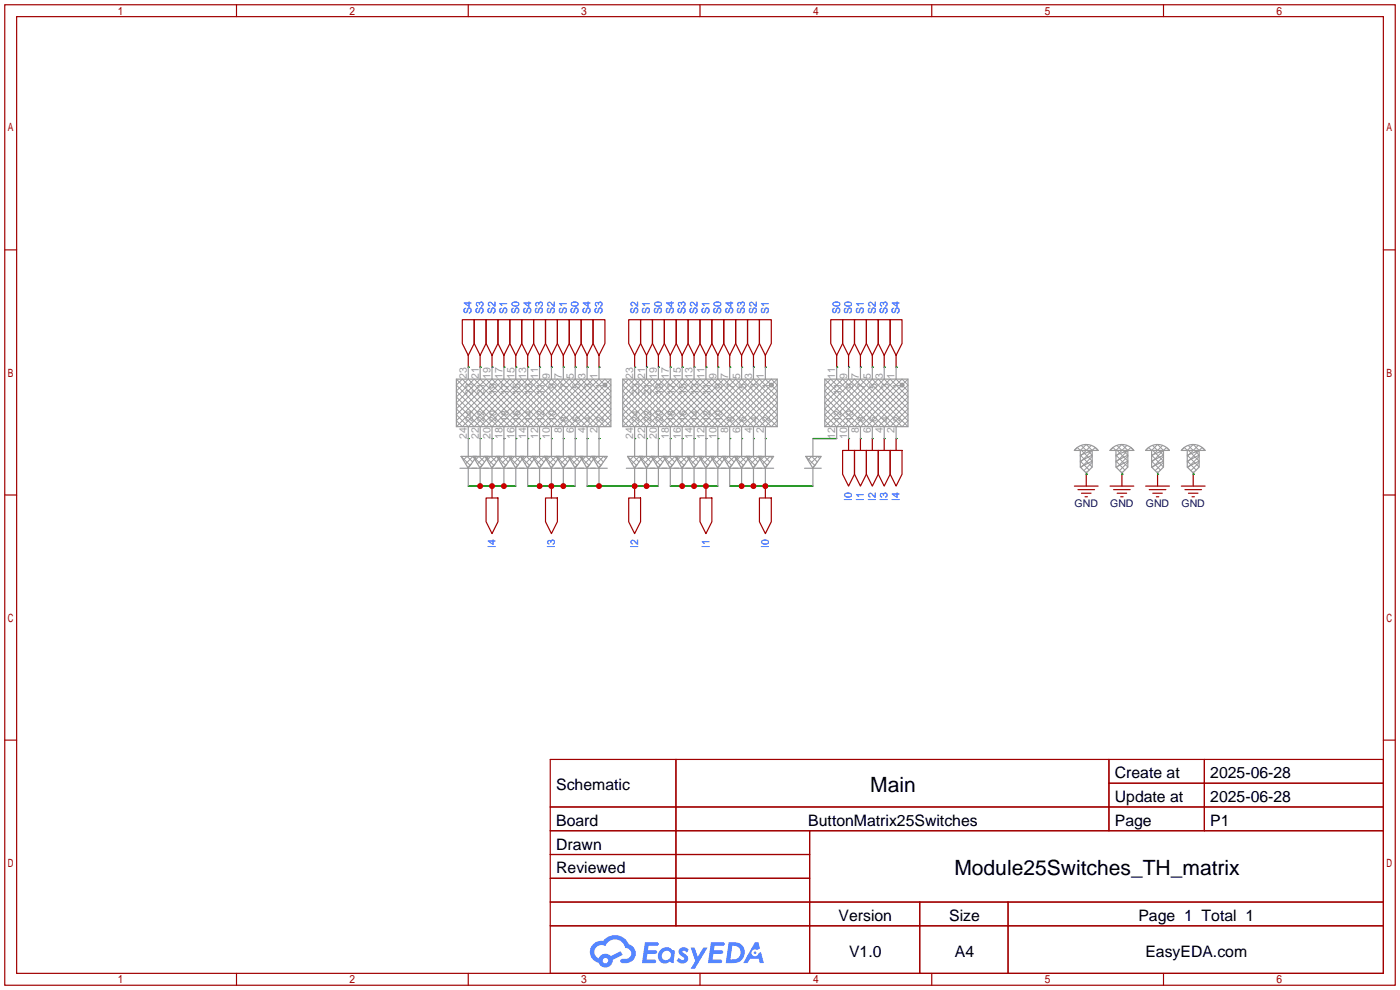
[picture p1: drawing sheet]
<svg xmlns="http://www.w3.org/2000/svg" width="299mm" height="212mm" viewBox="0 0 299 212" stroke-linecap="round" stroke-linejoin="round" font-family="sans-serif">
<g fill="none" stroke="#a10000" stroke-width=".25">
<path d="M1 1h297.2v209.6h-297.2zM3.6 3.6h292.1v204.4h-292.1zM50.5 1v2.6M100.1 1v2.6M149.6 1v2.6M199.1 1v2.6M248.7 1v2.6M1 53.4h2.6M295.7 53.4h2.5M1 105.8h2.6M295.7 105.8h2.5M1 158.2h2.6"/>
<path d="M295.7 158.2h2.5M117.6 162.3h178.1v45.7h-178.1zM117.6 172.5h178.1M117.6 177.5h178.1M144.5 162.3v35.6M173 177.5v30.5M237 162.3v15.2M237 167.4h58.7M257.4 162.3v15.2M117.6 182.6h55.4M117.6 192.8h178.1M117.6 187.7h55.4"/>
<path d="M117.6 197.9h178.1M196.6 192.8v15.2M215.4 192.8v15.2M50.5 208v2.6M100.1 208v2.6M149.6 208v2.6M199.1 208v2.6M248.7 208v2.6"/>
</g>
<g fill="#5487ff">
<path d="M145.3 202.7a1.3 1.3 0 0 1 1.9 .3l-.4 .6a.54 .54 0 0 0-.9-.2l.1 .2a1.34 1.34 0 0 1 .9 1.8 1.47 1.47 0 0 1-2.3-.1l.5-.6 .8 .5a.31 .31 0 0 0 .4-.3 .31 .31 0 0 0-.3-.4 1.12 1.12 0 0 1-.7-1.8z"/>
<path d="M147.6 202.5h.9l.6 2 1.2-2h.9l-2.7 4.6h-.9l1-1.7z"/>
<path d="M137.8 201.4h1.7a1.31 1.31 0 0 1 1.2 .2 .4 .4 0 0 1-.3 .5l-1.8 .1-.1 .9h1.6a.4 .4 0 0 1 .4 .4 .4 .4 0 0 1-.5 .4h-1.6l-.2 1.2h1.4a.46 .46 0 0 1 .5 0 .46 .46 0 0 1 .1 .5l-.4 .2h-2.6z"/>
<path d="M151.9 201.4h1.7a1.32 1.32 0 0 1 1.2 .2 .39 .39 0 0 1-.3 .5l-1.8 .1-.1 .9h1.6a.4 .4 0 0 1 .4 .4 .4 .4 0 0 1-.4 .4h-1.7l-.2 1.2h1.4a.46 .46 0 0 1 .5 0 .46 .46 0 0 1 .1 .5l-.4 .2h-2.6z"/>
<path d="M161.3 201.4h.8l.3 1.3-.6 .4a.75 .75 0 0 0-1.1 .3 .75 .75 0 0 0 .5 1 .75 .75 0 0 0 .9-.7l.5-.2 .6 2.3h-.8l-.3-.9h-1.8l-.5 .9h-1z"/>
<path d="M155.7 201.4l-.6 4.4h1.5a2.27 2.27 0 0 0 2.6-2.2 2.27 2.27 0 0 0-2.7-2.2zM156.5 202.1a1.5 1.5 0 0 1 1.8 1.6 1.5 1.5 0 0 1-1.9 1.4h-.3z"/>
<path d="M141.2 203a1.6 1.6 0 0 0-.3 2.3 1.6 1.6 0 0 0 2.3 .2l.7 .3 .3-2.4-.1-.3-.5-.1a1.58 1.58 0 0 0-2.4 0zM141.8 203.5a.98 .98 0 0 1 1.6 .4 .98 .98 0 0 1-1.1 1.3 .94 .94 0 0 1-.9-.7 .94 .94 0 0 1 .4-1z"/>
<path d="M126.8 201.8a2.37 2.37 0 0 0 1.1 4 1.54 1.54 0 0 0 1.8 1 1.54 1.54 0 0 0 1.2-1.6l2.2-1.1-.5-.8-2 1a1.57 1.57 0 0 0-2.7 .5 1.5 1.5 0 0 1-.7-2.1 1.5 1.5 0 0 1 2.2-.5 2.23 2.23 0 0 1 2.3-1.4 2.23 2.23 0 0 1 2 1.8 1.16 1.16 0 0 1 1.2 1.1 1.16 1.16 0 0 1-1.1 1.2h-.7a.47 .47 0 0 0-.5 .4 .47 .47 0 0 0 .4 .5 2.17 2.17 0 0 0 2.5-.9 2.17 2.17 0 0 0-.3-2.7l-.8-.4a3.2 3.2 0 0 0-5.5-.7l-1.1 .1zM128.8 205.3a.6 .6 0 0 1 1.2 0 .6 .6 0 0 1-1.2 0z"/>
<circle cx="161.4" cy="203.6" r=".28"/>
</g>
<g fill="none" stroke="#008700" stroke-width=".25">
<path d="M100.1 78.5h.1M102.6 78.5h.1M105.2 78.5h.1M107.7 78.5h.1M110.2 78.5h.1M112.8 78.5h.1M115.3 78.5h.1M117.9 78.5h.1M120.4 78.5h.1M122.9 78.5h.1M125.5 78.5h.1M128 78.5h.1"/>
<path d="M135.6 78.5h.1M138.2 78.5h.1M140.7 78.5h.1M143.3 78.5h.1M145.8 78.5h.1M148.3 78.5h.1M150.9 78.5h.1M153.4 78.5h.1M156 78.5h.1M158.5 78.5h.1M161 78.5h.1M163.6 78.5h.1"/>
<path d="M178.8 78.5h.1M181.4 78.5h.1M183.9 78.5h.1M186.4 78.5h.1M189 78.5h.1M191.5 78.5h.1M100.1 93.7h.1M102.6 93.7h.1M105.2 93.7h.1M107.7 93.7h.1M110.2 93.7h.1M112.8 93.7h.1"/>
<path d="M115.3 93.7h.1M117.9 93.7h.1M120.4 93.7h.1M122.9 93.7h.1M125.5 93.7h.1M128 93.7h.1M135.6 93.7h.1M138.2 93.7h.1M140.7 93.7h.1M143.3 93.7h.1M145.8 93.7h.1M148.3 93.7h.1"/>
<path d="M150.9 93.7h.1M153.4 93.7h.1M156 93.7h.1M158.5 93.7h.1M161 93.7h.1M163.6 93.7h.1M173.7 93.7h5.1M181.4 93.7h.1M183.9 93.7h.1M186.4 93.7h.1M189 93.7h.1M191.5 93.7h.1"/>
<path d="M100.1 103.9h10.1M112.8 103.9h10.1M125.5 103.9h15.2M143.3 103.9h10.1M156 103.9h17.7M232.2 101.3h.1M239.8 101.3h.1M247.4 101.3h.1M255 101.3h.1"/>
</g>
<g fill="none" stroke="#a10000" stroke-width=".25">
<path d="M98.8 68.3h2.5v5.1l-1.2 2.5-1.3-2.5zM100.1 75.9v2.6M101.3 68.3h2.6v5.1l-1.3 2.5-1.3-2.5zM102.6 75.9v2.6M103.9 68.3h2.5v5.1l-1.2 2.5-1.3-2.5zM105.2 75.9v2.6M106.4 68.3h2.6v5.1l-1.3 2.5-1.3-2.5zM107.7 75.9v2.6M109 68.3h2.5v5.1l-1.3 2.5-1.2-2.5zM110.2 75.9v2.6M111.5 68.3h2.5v5.1l-1.2 2.5-1.3-2.5zM112.8 75.9v2.6"/>
<path d="M114 68.3h2.6v5.1l-1.3 2.5-1.3-2.5zM115.3 75.9v2.6M116.6 68.3h2.5v5.1l-1.2 2.5-1.3-2.5zM117.9 75.9v2.6M119.1 68.3h2.6v5.1l-1.3 2.5-1.3-2.5zM120.4 75.9v2.6M121.7 68.3h2.5v5.1l-1.3 2.5-1.2-2.5zM122.9 75.9v2.6M124.2 68.3h2.5v5.1l-1.2 2.5-1.3-2.5zM125.5 75.9v2.6M126.7 68.3h2.6v5.1l-1.3 2.5-1.3-2.5zM128 75.9v2.6"/>
<path d="M134.4 68.3h2.5v5.1l-1.3 2.5-1.2-2.5zM135.6 75.9v2.6M136.9 68.3h2.5v5.1l-1.2 2.5-1.3-2.5zM138.2 75.9v2.6M139.4 68.3h2.6v5.1l-1.3 2.5-1.3-2.5zM140.7 75.9v2.6M142 68.3h2.5v5.1l-1.2 2.5-1.3-2.5zM143.3 75.9v2.6M144.5 68.3h2.6v5.1l-1.3 2.5-1.3-2.5zM145.8 75.9v2.6M147.1 68.3h2.5v5.1l-1.3 2.5-1.2-2.5zM148.3 75.9v2.6"/>
<path d="M149.6 68.3h2.5v5.1l-1.2 2.5-1.3-2.5zM150.9 75.9v2.6M152.1 68.3h2.6v5.1l-1.3 2.5-1.3-2.5zM153.4 75.9v2.6M154.7 68.3h2.5v5.1l-1.2 2.5-1.3-2.5zM156 75.9v2.6M157.2 68.3h2.6v5.1l-1.3 2.5-1.3-2.5zM158.5 75.9v2.6M159.8 68.3h2.5v5.1l-1.3 2.5-1.2-2.5zM161 75.9v2.6M162.3 68.3h2.5v5.1l-1.2 2.5-1.3-2.5zM163.6 75.9v2.6"/>
<path d="M177.5 68.3h2.6v5.1l-1.3 2.5-1.3-2.5zM178.8 75.9v2.6M180.1 68.3h2.5v5.1l-1.2 2.5-1.3-2.5zM181.4 75.9v2.6M182.6 68.3h2.6v5.1l-1.3 2.5-1.3-2.5zM183.9 75.9v2.6M185.2 68.3h2.5v5.1l-1.3 2.5-1.2-2.5zM186.4 75.9v2.6M187.7 68.3h2.5v5.1l-1.2 2.5-1.3-2.5zM189 75.9v2.6M190.2 68.3h2.6v5.1l-1.3 2.5-1.3-2.5zM191.5 75.9v2.6"/>
<path d="M180.1 96.3h2.5v5l-1.2 2.6-1.3-2.6zM181.4 93.7v2.6M182.6 96.3h2.6v5l-1.3 2.6-1.3-2.6zM183.9 93.7v2.6M185.2 96.3h2.5v5l-1.3 2.6-1.2-2.6zM186.4 93.7v2.6M187.7 96.3h2.5v5l-1.2 2.6-1.3-2.6zM189 93.7v2.6M190.2 96.3h2.6v5l-1.3 2.6-1.3-2.6zM191.5 93.7v2.6M103.9 106.4h2.5v5.1l-1.2 2.5-1.3-2.5zM105.2 103.9v2.5"/>
<path d="M116.6 106.4h2.5v5.1l-1.2 2.5-1.3-2.5zM117.9 103.9v2.5M134.4 106.4h2.5v5.1l-1.3 2.5-1.2-2.5zM135.6 103.9v2.5M149.6 106.4h2.5v5.1l-1.2 2.5-1.3-2.5zM150.9 103.9v2.5M162.3 106.4h2.5v5.1l-1.2 2.5-1.3-2.5zM163.6 103.9v2.5M229.6 103.9h5.1M230.4 104.6h3.5M231.1 105.4h2.1M231.9 106.2h.5"/>
<path d="M232.2 101.3v2.6M237.2 103.9h5.1M238 104.6h3.6M238.8 105.4h2M239.5 106.2h.5M239.8 101.3v2.6M244.9 103.9h5M245.6 104.6h3.6M246.4 105.4h2M247.1 106.2h.5M247.4 101.3v2.6M252.5 103.9h5.1"/>
<path d="M253.2 104.6h3.6M254 105.4h2M254.8 106.2h.5M255 101.3v2.6"/>
</g>
<g fill="none" stroke="#999" stroke-width=".25">
<path d="M100.1 78.5v2.5M102.6 78.5v2.5M105.2 78.5v2.5M107.7 78.5v2.5M110.2 78.5v2.5M112.8 78.5v2.5M115.3 78.5v2.5M117.9 78.5v2.5M120.4 78.5v2.5M122.9 78.5v2.5M125.5 78.5v2.5M128 78.5v2.5"/>
<path d="M135.6 78.5v2.5M138.2 78.5v2.5M140.7 78.5v2.5M143.3 78.5v2.5M145.8 78.5v2.5M148.3 78.5v2.5M150.9 78.5v2.5M153.4 78.5v2.5M156 78.5v2.5M158.5 78.5v2.5M161 78.5v2.5M163.6 78.5v2.5"/>
<path d="M178.8 78.5v2.5M181.4 78.5v2.5M183.9 78.5v2.5M186.4 78.5v2.5M189 78.5v2.5M191.5 78.5v2.5M97.5 81h33.1v10.2h-33.1zM98.6 97.5h3.3l-1.8 2.6zM100.1 91.2v6.3M101.1 97.5h3.3l-1.8 2.6zM102.6 91.2v6.3M103.6 97.5h3.3l-1.7 2.6z"/>
<path d="M105.2 91.2v6.3M106.2 97.5h3.3l-1.8 2.6zM107.7 91.2v6.3M108.7 97.5h3.3l-1.8 2.6zM110.2 91.2v6.3M111.3 97.5h3.3l-1.8 2.6zM112.8 91.2v6.3M113.8 97.5h3.3l-1.8 2.6zM115.3 91.2v6.3M116.3 97.5h3.3l-1.7 2.6zM117.9 91.2v6.3M118.9 97.5h3.3l-1.8 2.6z"/>
<path d="M120.4 91.2v6.3M121.4 97.5h3.3l-1.8 2.6zM122.9 91.2v6.3M124 97.5h3.3l-1.8 2.6zM125.5 91.2v6.3M126.5 97.5h3.3l-1.8 2.6zM128 91.2v6.3M133.1 81h33v10.2h-33zM134.1 97.5h3.3l-1.8 2.6zM135.6 91.2v6.3M136.7 97.5h3.3l-1.8 2.6zM138.2 91.2v6.3"/>
<path d="M139.2 97.5h3.3l-1.8 2.6zM140.7 91.2v6.3M141.7 97.5h3.3l-1.7 2.6zM143.3 91.2v6.3M144.3 97.5h3.3l-1.8 2.6zM145.8 91.2v6.3M146.8 97.5h3.3l-1.8 2.6zM148.3 91.2v6.3M149.4 97.5h3.3l-1.8 2.6zM150.9 91.2v6.3M151.9 97.5h3.3l-1.8 2.6zM153.4 91.2v6.3"/>
<path d="M154.4 97.5h3.3l-1.7 2.6zM156 91.2v6.3M157 97.5h3.3l-1.8 2.6zM158.5 91.2v6.3M159.5 97.5h3.3l-1.8 2.6zM161 91.2v6.3M162.1 97.5h3.3l-1.8 2.6zM163.6 91.2v6.3M172.2 97.5h3.3l-1.8 2.6zM173.7 93.7v3.8M176.3 81h17.8v10.2h-17.8zM178.8 91.2v2.5"/>
<path d="M181.4 91.2v2.5M183.9 91.2v2.5M186.4 91.2v2.5M189 91.2v2.5M191.5 91.2v2.5M230.1 95.8a3.2 3.2 0 0 1 4.6 .5h-5.1zM230.9 96.3v3.5l1.3 1.3 1.2-1.3v-3.5l-2.5 1M233.4 97.3l-2.5 1.3M233.4 98.6l-2.5 1.2M237.7 95.8a3.2 3.2 0 0 1 4.6 .5h-5.1zM238.5 96.3v3.5l1.3 1.3 1.2-1.3v-3.5l-2.5 1M241 97.3l-2.5 1.3"/>
<path d="M241 98.6l-2.5 1.2M245.3 95.8a3.2 3.2 0 0 1 4.6 .5h-5zM246.1 96.3v3.5l1.3 1.3 1.3-1.3v-3.5l-2.6 1M248.7 97.3l-2.6 1.3M248.7 98.6l-2.6 1.2M252.9 95.8a3.2 3.2 0 0 1 4.7 .5h-5.1zM253.7 96.3v3.5l1.3 1.3 1.3-1.3v-3.5l-2.6 1M256.3 97.3l-2.6 1.3M256.3 98.6l-2.6 1.2M98.3 100.1h31.5M100.1 100.1v3.8M102.6 100.1v3.8"/>
<path d="M105.2 100.1v3.8M107.7 100.1v3.8M110.2 100.1v3.8M112.8 100.1v3.8M115.3 100.1v3.8M117.9 100.1v3.8M120.4 100.1v3.8M122.9 100.1v3.8M125.5 100.1v3.8M128 100.1v3.8M133.9 100.1h31.5M135.6 100.1v3.8"/>
<path d="M138.2 100.1v3.8M140.7 100.1v3.8M143.3 100.1v3.8M145.8 100.1v3.8M148.3 100.1v3.8M150.9 100.1v3.8M153.4 100.1v3.8M156 100.1v3.8M158.5 100.1v3.8M161 100.1v3.8M163.6 100.1v3.8M172 100.1h3.5"/>
<path d="M173.7 100.1v3.8M232.2 100.8v.5M239.8 100.8v.5M247.4 100.8v.5M255 100.8v.5"/>
<circle cx="129.3" cy="82.3" r=".38"/>
<circle cx="164.8" cy="82.3" r=".38"/>
<circle cx="192.8" cy="82.3" r=".38"/>
</g>
<g fill="none" stroke="#999" stroke-width=".21">
<path d="M97.5 81l10.2 10.2 10.2-10.2 10.1 10.2 2.6-2.6-7.7-7.6-10.1 10.2-10.2-10.2-5.1 5.1 5.1 5.1 10.2-10.2 10.1 10.2 7.7-7.6-2.6-2.6-10.1 10.2-10.2-10.2-10.2 10.2M98.6 97.5l1.9 2M98.8 81l-1.3 1.3 8.9 8.9 10.2-10.2 10.1 10.2 3.9-3.8-6.4-6.4-10.2 10.2-10.1-10.2-6.4 6.4 3.8 3.8 10.2-10.2 10.2 10.2 8.9-8.9-1.3-1.3-10.2 10.2-10.1-10.2-10.2 10.2-1.3-1.3 8.9-8.9 10.2 10.2 10.1-10.2 3.9 3.8-6.4 6.4-10.2-10.2-10.1 10.2-6.4-6.4 3.8-3.8 10.2 10.2 10.2-10.2 8.9 8.9-1.3 1.3-10.2-10.2-10.1 10.2zM99 98.3l.8-.8 1.2 1.2M99.5 99.1l1.6-1.6 1.9 2M100.7 99.2l-.7 .7M101.6 98.3l.8-.8 1.2 1.2M102 99.1l1.6-1.6 2 2M103.2 99.2l-.7 .7M104.1 98.3l.8-.8 1.2 1.2M105.7 99.2l-.6 .7M106.2 97.5l-1.6 1.6"/>
<path d="M106.2 97.5l.4 .5M106.2 97.5l1.9 2M106.6 98.3l.8-.8 1.2 1.2M107.1 99.1l1.6-1.6 2 2M108.3 99.2l-.7 .7M109.2 98.3l.8-.8 1.2 1.2M109.7 99.1l1.6-1.6 1.9 2M110.8 99.2l-.7 .7M111.7 98.3l.8-.8 1.2 1.2M112.2 99.1l1.6-1.6 1.9 2M113.4 99.2l-.7 .7M114.3 98.3l.8-.8 1.2 1.2"/>
<path d="M114.7 99.1l1.6-1.6 2 2M115.9 99.2l-.7 .7M116.8 98.3l.8-.8 1.2 1.2M117.3 99.1l1.6-1.6 1.9 2M118.4 99.2l-.6 .7M119.3 98.3l.8-.8 1.2 1.2M119.8 99.1l1.6-1.6 2 2M121 99.2l-.7 .7M121.9 98.3l.8-.8 1.2 1.2M122.4 99.1l1.6-1.6 1.9 2M123.5 99.2l-.7 .7M124.4 98.3l.8-.8 1.2 1.2"/>
<path d="M124.9 99.1l1.6-1.6 1.9 2M126.1 99.2l-.7 .7M127 98.3l.8-.8 1.2 1.2M128.6 99.2l-.7 .7M129.5 82l.1 .1M129.5 98l-.5-.5-1.6 1.6M129.6 82.5l-.1 .1M130.6 81l-10.2 10.2-10.2-10.2-10.1 10.2-2.6-2.6 7.7-7.6 10.1 10.2 10.2-10.2 5.1 5.1-5.1 5.1-10.2-10.2-10.1 10.2-7.7-7.6 2.6-2.6 10.1 10.2 10.2-10.2 10.2 10.2M133.1 82.3l8.9 8.9 10.1-10.2 10.2 10.2 3.8-3.8-6.3-6.4-10.2 10.2-10.2-10.2-6.3 6.4 3.8 3.8 10.2-10.2 10.1 10.2 8.9-8.9-1.3-1.3-10.1 10.2-10.2-10.2-10.1 10.2-1.3-1.3 8.9-8.9 10.1 10.2 10.2-10.2 3.8 3.8-6.3 6.4-10.2-10.2-10.2 10.2-6.3-6.4 3.8-3.8 10.2 10.2 10.1-10.2 8.9 8.9-1.3 1.3-10.1-10.2-10.2 10.2-10.1-10.2zM133.1 81l10.2 10.2 10.1-10.2 10.2 10.2 2.5-2.6-7.6-7.6-10.2 10.2-10.1-10.2-5.1 5.1 5.1 5.1 10.1-10.2 10.2 10.2 7.6-7.6-2.5-2.6-10.2 10.2-10.1-10.2-10.2 10.2M134.1 97.5l2 2M134.6 98.3l.8-.8 1.2 1.2"/>
<path d="M135.1 99.1l1.6-1.6 1.9 2M136.2 99.2l-.7 .7M137.1 98.3l.8-.8 1.2 1.2M137.6 99.1l1.6-1.6 1.9 2M138.8 99.2l-.7 .7M139.7 98.3l.8-.8 1.2 1.2M140.1 99.1l1.6-1.6 2 2M141.3 99.2l-.7 .7M142.2 98.3l.8-.8 1.2 1.2M142.7 99.1l1.6-1.6 1.9 2M143.8 99.2l-.6 .7M144.7 98.3l.8-.8 1.2 1.2"/>
<path d="M145.2 99.1l1.6-1.6 2 2M146.4 99.2l-.7 .7M147.3 98.3l.8-.8 1.2 1.2M147.8 99.1l1.6-1.6 1.9 2M148.9 99.2l-.7 .7M149.8 98.3l.8-.8 1.2 1.2M150.3 99.1l1.6-1.6 1.9 2M151.5 99.2l-.7 .7M152.4 98.3l.8-.8 1.2 1.2M152.8 99.1l1.6-1.6 2 2M154 99.2l-.7 .7M154.9 98.3l.8-.8 1.2 1.2"/>
<path d="M155.4 99.1l1.6-1.6 1.9 2M156.5 99.2l-.6 .7M157.4 98.3l.8-.8 1.2 1.2M157.9 99.1l1.6-1.6 2 2M159.1 99.2l-.7 .7M160 98.3l.8-.8 1.2 1.2M160.5 99.1l1.6-1.6 1.9 2M161.6 99.2l-.7 .7M162.5 98.3l.8-.8 1.2 1.2M164.2 99.2l-.7 .7M165 82l.2 .1M165 98l-.4-.5-1.6 1.6"/>
<path d="M165.2 82.5l-.2 .1M166.1 81l-10.1 10.2-10.2-10.2-10.2 10.2-2.5-2.6 7.6-7.6 10.2 10.2 10.1-10.2 5.1 5.1-5.1 5.1-10.1-10.2-10.2 10.2-7.6-7.6 2.5-2.6 10.2 10.2 10.2-10.2 10.1 10.2M172.2 97.5l2 2M172.7 98.3l.8-.8 1.2 1.2M174.3 99.2l-.7 .7M175.2 98l-.4-.5-1.6 1.6M176.3 82.3l8.9 8.9 8.9-8.9-1.3-1.3-10.2 10.2-6.3-6.4 3.8-3.8 10.1 10.2 3.9-3.8-6.4-6.4-10.2 10.2-1.2-1.3 8.9-8.9 8.9 8.9-1.3 1.3-10.2-10.2-6.3 6.4 3.8 3.8 10.1-10.2 3.9 3.8-6.4 6.4-10.2-10.2zM176.3 81l10.1 10.2 7.7-7.6-2.6-2.6-10.1 10.2-5.1-5.1 5.1-5.1 10.1 10.2 2.6-2.6-7.7-7.6-10.1 10.2M193 82l.1 .1M193.1 82.5l-.1 .1M194.1 81l-10.2 10.2-7.6-7.6 2.5-2.6 10.2 10.2 5.1-5.1-5.1-5.1-10.2 10.2-2.5-2.6 7.6-7.6 10.2 10.2M229.6 96.3l.7-.7 .6 .7 1.3-1.3 1.2 1.3"/>
<path d="M230.9 98.6l1.9 1.9M230.9 97.3l2.5 2.5M231.1 95.2l1.1 1.1M231.1 96.3l2.3 2.3M232.4 96.3l1 1M233.2 95.2l-2.3 2.3M233.4 97.5l-2.4 2.4M233.4 98.8l-1.8 1.8M234.7 96.3l-.6-.7-3.2 3.2M237.2 96.3l.7-.7 .6 .7 1.3-1.3 1.2 1.3M238.5 98.6l1.9 1.9M238.5 97.3l2.5 2.5"/>
<path d="M238.7 95.2l1.1 1.1M238.8 96.3l2.2 2.3M240 96.3l1 1M240.9 95.2l-2.4 2.3M241 97.5l-2.4 2.4M241 98.8l-1.7 1.8M242.3 96.3l-.6-.7-3.2 3.2M244.9 96.3l.6-.7 .6 .7 1.3-1.3 1.3 1.3M246.1 98.6l1.9 1.9M246.1 97.3l2.6 2.5M246.3 95.2l1.1 1.1M246.4 96.3l2.3 2.3"/>
<path d="M247.6 96.3l1.1 1M248.5 95.2l-2.4 2.3M248.7 97.5l-2.4 2.4M248.7 98.8l-1.8 1.8M249.9 96.3l-.6-.7-3.2 3.2M252.5 96.3l.6-.7 .6 .7 1.3-1.3 1.3 1.3M253.7 98.6l2 1.9M253.7 97.3l2.6 2.5M253.9 95.2l1.1 1.1M254 96.3l2.3 2.3M255.3 96.3l1 1M256.1 95.2l-2.4 2.3"/>
<path d="M256.3 97.5l-2.4 2.4M256.3 98.8l-1.8 1.8M257.6 96.3l-.7-.7-3.2 3.2"/>
</g>
<g fill="#c00">
<circle cx="102.6" cy="103.9" r=".63"/>
<circle cx="105.2" cy="103.9" r=".63"/>
<circle cx="107.7" cy="103.9" r=".63"/>
<circle cx="115.3" cy="103.9" r=".63"/>
<circle cx="117.9" cy="103.9" r=".63"/>
<circle cx="120.4" cy="103.9" r=".63"/>
<circle cx="128" cy="103.9" r=".63"/>
<circle cx="135.6" cy="103.9" r=".63"/>
<circle cx="138.2" cy="103.9" r=".63"/>
<circle cx="145.8" cy="103.9" r=".63"/>
<circle cx="148.3" cy="103.9" r=".63"/>
<circle cx="150.9" cy="103.9" r=".63"/>
<circle cx="158.5" cy="103.9" r=".63"/>
<circle cx="161" cy="103.9" r=".63"/>
<circle cx="163.6" cy="103.9" r=".63"/>
</g>
<g font-size="4.5">
<text x="186" y="169.2">Main</text>
<text x="204" y="187">Module25Switches_TH_matrix</text>
</g>
<g font-size="3.4">
<text x="238.3" y="166.4">Create at</text>
<text x="258.7" y="166.4">2025-06-28</text>
<text x="118.9" y="168.9">Schematic</text>
<text x="238.3" y="171.4">Update at</text>
<text x="258.7" y="171.4">2025-06-28</text>
<text x="118.9" y="176.5">Board</text>
<text x="172.8" y="176.5">ButtonMatrix25Switches</text>
<text x="238.3" y="176.5">Page</text>
<text x="258.7" y="176.5">P1</text>
<text x="118.9" y="181.6">Drawn</text>
<text x="118.9" y="186.7">Reviewed</text>
<text x="179.2" y="196.8">Version</text>
<text x="202.9" y="196.8">Size</text>
<text x="243.3" y="196.8">Page 1 Total 1</text>
<text x="181.5" y="204.5">V1.0</text>
<text x="204.1" y="204.5">A4</text>
<text x="244.8" y="204.5">EasyEDA.com</text>
</g>
<g font-size="2.2" fill="#00f">
<text x="100.8" y="67.1" transform="rotate(-90 100.8 67.1)">S4</text>
<text x="103.3" y="67.1" transform="rotate(-90 103.3 67.1)">S3</text>
<text x="105.9" y="67.1" transform="rotate(-90 105.9 67.1)">S2</text>
<text x="108.4" y="67.1" transform="rotate(-90 108.4 67.1)">S1</text>
<text x="111" y="67.1" transform="rotate(-90 111 67.1)">S0</text>
<text x="113.5" y="67.1" transform="rotate(-90 113.5 67.1)">S4</text>
<text x="116" y="67.1" transform="rotate(-90 116 67.1)">S3</text>
<text x="118.6" y="67.1" transform="rotate(-90 118.6 67.1)">S2</text>
<text x="121.1" y="67.1" transform="rotate(-90 121.1 67.1)">S1</text>
<text x="123.7" y="67.1" transform="rotate(-90 123.7 67.1)">S0</text>
<text x="126.2" y="67.1" transform="rotate(-90 126.2 67.1)">S4</text>
<text x="128.7" y="67.1" transform="rotate(-90 128.7 67.1)">S3</text>
<text x="136.4" y="67.1" transform="rotate(-90 136.4 67.1)">S2</text>
<text x="138.9" y="67.1" transform="rotate(-90 138.9 67.1)">S1</text>
<text x="141.4" y="67.1" transform="rotate(-90 141.4 67.1)">S0</text>
<text x="144" y="67.1" transform="rotate(-90 144 67.1)">S4</text>
<text x="146.5" y="67.1" transform="rotate(-90 146.5 67.1)">S3</text>
<text x="149.1" y="67.1" transform="rotate(-90 149.1 67.1)">S2</text>
<text x="151.6" y="67.1" transform="rotate(-90 151.6 67.1)">S1</text>
<text x="154.1" y="67.1" transform="rotate(-90 154.1 67.1)">S0</text>
<text x="156.7" y="67.1" transform="rotate(-90 156.7 67.1)">S4</text>
<text x="159.2" y="67.1" transform="rotate(-90 159.2 67.1)">S3</text>
<text x="161.8" y="67.1" transform="rotate(-90 161.8 67.1)">S2</text>
<text x="164.3" y="67.1" transform="rotate(-90 164.3 67.1)">S1</text>
<text x="179.5" y="67.1" transform="rotate(-90 179.5 67.1)">S0</text>
<text x="182.1" y="67.1" transform="rotate(-90 182.1 67.1)">S0</text>
<text x="184.6" y="67.1" transform="rotate(-90 184.6 67.1)">S1</text>
<text x="187.2" y="67.1" transform="rotate(-90 187.2 67.1)">S2</text>
<text x="189.7" y="67.1" transform="rotate(-90 189.7 67.1)">S3</text>
<text x="192.2" y="67.1" transform="rotate(-90 192.2 67.1)">S4</text>
<text x="182.1" y="107" transform="rotate(-90 182.1 107)">I0</text>
<text x="184.6" y="107" transform="rotate(-90 184.6 107)">I1</text>
<text x="187.2" y="107" transform="rotate(-90 187.2 107)">I2</text>
<text x="189.7" y="107" transform="rotate(-90 189.7 107)">I3</text>
<text x="192.2" y="107" transform="rotate(-90 192.2 107)">I4</text>
<text x="105.9" y="117.2" transform="rotate(-90 105.9 117.2)">I4</text>
<text x="118.6" y="117.2" transform="rotate(-90 118.6 117.2)">I3</text>
<text x="136.4" y="117.2" transform="rotate(-90 136.4 117.2)">I2</text>
<text x="151.6" y="117.2" transform="rotate(-90 151.6 117.2)">I1</text>
<text x="164.3" y="117.2" transform="rotate(-90 164.3 117.2)">I0</text>
</g>
<g font-size="2.2" fill="#999">
<text x="99.8" y="80.9" transform="rotate(-90 99.8 80.9)">23</text>
<text x="102.3" y="80.9" transform="rotate(-90 102.3 80.9)">21</text>
<text x="104.8" y="80.9" transform="rotate(-90 104.8 80.9)">19</text>
<text x="107.4" y="80.9" transform="rotate(-90 107.4 80.9)">17</text>
<text x="109.9" y="80.9" transform="rotate(-90 109.9 80.9)">15</text>
<text x="112.5" y="80.9" transform="rotate(-90 112.5 80.9)">13</text>
<text x="115" y="80.9" transform="rotate(-90 115 80.9)">11</text>
<text x="117.5" y="80.9" transform="rotate(-90 117.5 80.9)">9</text>
<text x="118.8" y="83.2" transform="rotate(-90 118.8 83.2)">9</text>
<text x="120.1" y="80.9" transform="rotate(-90 120.1 80.9)">7</text>
<text x="121.4" y="83.2" transform="rotate(-90 121.4 83.2)">7</text>
<text x="122.6" y="80.9" transform="rotate(-90 122.6 80.9)">5</text>
<text x="123.9" y="83.2" transform="rotate(-90 123.9 83.2)">5</text>
<text x="125.2" y="80.9" transform="rotate(-90 125.2 80.9)">3</text>
<text x="126.4" y="83.2" transform="rotate(-90 126.4 83.2)">3</text>
<text x="127.7" y="80.9" transform="rotate(-90 127.7 80.9)">1</text>
<text x="129" y="83.2" transform="rotate(-90 129 83.2)">1</text>
<text x="135.3" y="80.9" transform="rotate(-90 135.3 80.9)">23</text>
<text x="137.9" y="80.9" transform="rotate(-90 137.9 80.9)">21</text>
<text x="140.4" y="80.9" transform="rotate(-90 140.4 80.9)">19</text>
<text x="142.9" y="80.9" transform="rotate(-90 142.9 80.9)">17</text>
<text x="145.5" y="80.9" transform="rotate(-90 145.5 80.9)">15</text>
<text x="148" y="80.9" transform="rotate(-90 148 80.9)">13</text>
<text x="150.6" y="80.9" transform="rotate(-90 150.6 80.9)">11</text>
<text x="153.1" y="80.9" transform="rotate(-90 153.1 80.9)">9</text>
<text x="154.4" y="83.2" transform="rotate(-90 154.4 83.2)">9</text>
<text x="155.6" y="80.9" transform="rotate(-90 155.6 80.9)">7</text>
<text x="156.9" y="83.2" transform="rotate(-90 156.9 83.2)">7</text>
<text x="158.2" y="80.9" transform="rotate(-90 158.2 80.9)">5</text>
<text x="159.5" y="83.2" transform="rotate(-90 159.5 83.2)">5</text>
<text x="160.7" y="80.9" transform="rotate(-90 160.7 80.9)">3</text>
<text x="162" y="83.2" transform="rotate(-90 162 83.2)">3</text>
<text x="163.3" y="80.9" transform="rotate(-90 163.3 80.9)">1</text>
<text x="164.5" y="83.2" transform="rotate(-90 164.5 83.2)">1</text>
<text x="178.5" y="80.9" transform="rotate(-90 178.5 80.9)">11</text>
<text x="181" y="80.9" transform="rotate(-90 181 80.9)">9</text>
<text x="182.3" y="83.2" transform="rotate(-90 182.3 83.2)">9</text>
<text x="183.6" y="80.9" transform="rotate(-90 183.6 80.9)">7</text>
<text x="184.9" y="83.2" transform="rotate(-90 184.9 83.2)">7</text>
<text x="186.1" y="80.9" transform="rotate(-90 186.1 80.9)">5</text>
<text x="187.4" y="83.2" transform="rotate(-90 187.4 83.2)">5</text>
<text x="188.7" y="80.9" transform="rotate(-90 188.7 80.9)">3</text>
<text x="189.9" y="83.2" transform="rotate(-90 189.9 83.2)">3</text>
<text x="191.2" y="80.9" transform="rotate(-90 191.2 80.9)">1</text>
<text x="192.5" y="83.2" transform="rotate(-90 192.5 83.2)">1</text>
<text x="101" y="84.5" transform="rotate(-90 101 84.5)">23</text>
<text x="103.6" y="84.5" transform="rotate(-90 103.6 84.5)">21</text>
<text x="106.1" y="84.5" transform="rotate(-90 106.1 84.5)">19</text>
<text x="108.7" y="84.5" transform="rotate(-90 108.7 84.5)">17</text>
<text x="111.2" y="84.5" transform="rotate(-90 111.2 84.5)">15</text>
<text x="113.7" y="84.5" transform="rotate(-90 113.7 84.5)">13</text>
<text x="116.3" y="84.5" transform="rotate(-90 116.3 84.5)">11</text>
<text x="136.6" y="84.5" transform="rotate(-90 136.6 84.5)">23</text>
<text x="139.1" y="84.5" transform="rotate(-90 139.1 84.5)">21</text>
<text x="141.7" y="84.5" transform="rotate(-90 141.7 84.5)">19</text>
<text x="144.2" y="84.5" transform="rotate(-90 144.2 84.5)">17</text>
<text x="146.8" y="84.5" transform="rotate(-90 146.8 84.5)">15</text>
<text x="149.3" y="84.5" transform="rotate(-90 149.3 84.5)">13</text>
<text x="151.8" y="84.5" transform="rotate(-90 151.8 84.5)">11</text>
<text x="179.8" y="84.5" transform="rotate(-90 179.8 84.5)">11</text>
<text x="99.8" y="93.8" transform="rotate(-90 99.8 93.8)">24</text>
<text x="101" y="90.2" transform="rotate(-90 101 90.2)">24</text>
<text x="102.3" y="93.8" transform="rotate(-90 102.3 93.8)">22</text>
<text x="103.6" y="90.2" transform="rotate(-90 103.6 90.2)">22</text>
<text x="104.8" y="93.8" transform="rotate(-90 104.8 93.8)">20</text>
<text x="106.1" y="90.2" transform="rotate(-90 106.1 90.2)">20</text>
<text x="107.4" y="93.8" transform="rotate(-90 107.4 93.8)">18</text>
<text x="108.7" y="90.2" transform="rotate(-90 108.7 90.2)">18</text>
<text x="109.9" y="93.8" transform="rotate(-90 109.9 93.8)">16</text>
<text x="111.2" y="90.2" transform="rotate(-90 111.2 90.2)">16</text>
<text x="112.5" y="93.8" transform="rotate(-90 112.5 93.8)">14</text>
<text x="113.7" y="90.2" transform="rotate(-90 113.7 90.2)">14</text>
<text x="115" y="93.8" transform="rotate(-90 115 93.8)">12</text>
<text x="116.3" y="90.2" transform="rotate(-90 116.3 90.2)">12</text>
<text x="117.5" y="93.8" transform="rotate(-90 117.5 93.8)">10</text>
<text x="118.8" y="90.2" transform="rotate(-90 118.8 90.2)">10</text>
<text x="120.1" y="92.6" transform="rotate(-90 120.1 92.6)">8</text>
<text x="121.4" y="90.2" transform="rotate(-90 121.4 90.2)">8</text>
<text x="122.6" y="92.6" transform="rotate(-90 122.6 92.6)">6</text>
<text x="123.9" y="90.2" transform="rotate(-90 123.9 90.2)">6</text>
<text x="125.2" y="92.6" transform="rotate(-90 125.2 92.6)">4</text>
<text x="126.4" y="90.2" transform="rotate(-90 126.4 90.2)">4</text>
<text x="127.7" y="92.6" transform="rotate(-90 127.7 92.6)">2</text>
<text x="129" y="90.2" transform="rotate(-90 129 90.2)">2</text>
<text x="135.3" y="93.8" transform="rotate(-90 135.3 93.8)">24</text>
<text x="136.6" y="90.2" transform="rotate(-90 136.6 90.2)">24</text>
<text x="137.9" y="93.8" transform="rotate(-90 137.9 93.8)">22</text>
<text x="139.1" y="90.2" transform="rotate(-90 139.1 90.2)">22</text>
<text x="140.4" y="93.8" transform="rotate(-90 140.4 93.8)">20</text>
<text x="141.7" y="90.2" transform="rotate(-90 141.7 90.2)">20</text>
<text x="142.9" y="93.8" transform="rotate(-90 142.9 93.8)">18</text>
<text x="144.2" y="90.2" transform="rotate(-90 144.2 90.2)">18</text>
<text x="145.5" y="93.8" transform="rotate(-90 145.5 93.8)">16</text>
<text x="146.8" y="90.2" transform="rotate(-90 146.8 90.2)">16</text>
<text x="148" y="93.8" transform="rotate(-90 148 93.8)">14</text>
<text x="149.3" y="90.2" transform="rotate(-90 149.3 90.2)">14</text>
<text x="150.6" y="93.8" transform="rotate(-90 150.6 93.8)">12</text>
<text x="151.8" y="90.2" transform="rotate(-90 151.8 90.2)">12</text>
<text x="153.1" y="93.8" transform="rotate(-90 153.1 93.8)">10</text>
<text x="154.4" y="90.2" transform="rotate(-90 154.4 90.2)">10</text>
<text x="155.6" y="92.6" transform="rotate(-90 155.6 92.6)">8</text>
<text x="156.9" y="90.2" transform="rotate(-90 156.9 90.2)">8</text>
<text x="158.2" y="92.6" transform="rotate(-90 158.2 92.6)">6</text>
<text x="159.5" y="90.2" transform="rotate(-90 159.5 90.2)">6</text>
<text x="160.7" y="92.6" transform="rotate(-90 160.7 92.6)">4</text>
<text x="162" y="90.2" transform="rotate(-90 162 90.2)">4</text>
<text x="163.3" y="92.6" transform="rotate(-90 163.3 92.6)">2</text>
<text x="164.5" y="90.2" transform="rotate(-90 164.5 90.2)">2</text>
<text x="178.5" y="93.8" transform="rotate(-90 178.5 93.8)">12</text>
<text x="179.8" y="90.2" transform="rotate(-90 179.8 90.2)">12</text>
<text x="181" y="93.8" transform="rotate(-90 181 93.8)">10</text>
<text x="182.3" y="90.2" transform="rotate(-90 182.3 90.2)">10</text>
<text x="183.6" y="92.6" transform="rotate(-90 183.6 92.6)">8</text>
<text x="184.9" y="90.2" transform="rotate(-90 184.9 90.2)">8</text>
<text x="186.1" y="92.6" transform="rotate(-90 186.1 92.6)">6</text>
<text x="187.4" y="90.2" transform="rotate(-90 187.4 90.2)">6</text>
<text x="188.7" y="92.6" transform="rotate(-90 188.7 92.6)">4</text>
<text x="189.9" y="90.2" transform="rotate(-90 189.9 90.2)">4</text>
<text x="191.2" y="92.6" transform="rotate(-90 191.2 92.6)">2</text>
<text x="192.5" y="90.2" transform="rotate(-90 192.5 90.2)">2</text>
</g>
<g font-size="2.2" fill="#000080">
<text x="229.7" y="108.4">GND</text>
<text x="237.3" y="108.4">GND</text>
<text x="244.9" y="108.4">GND</text>
<text x="252.5" y="108.4">GND</text>
</g>
</svg>
